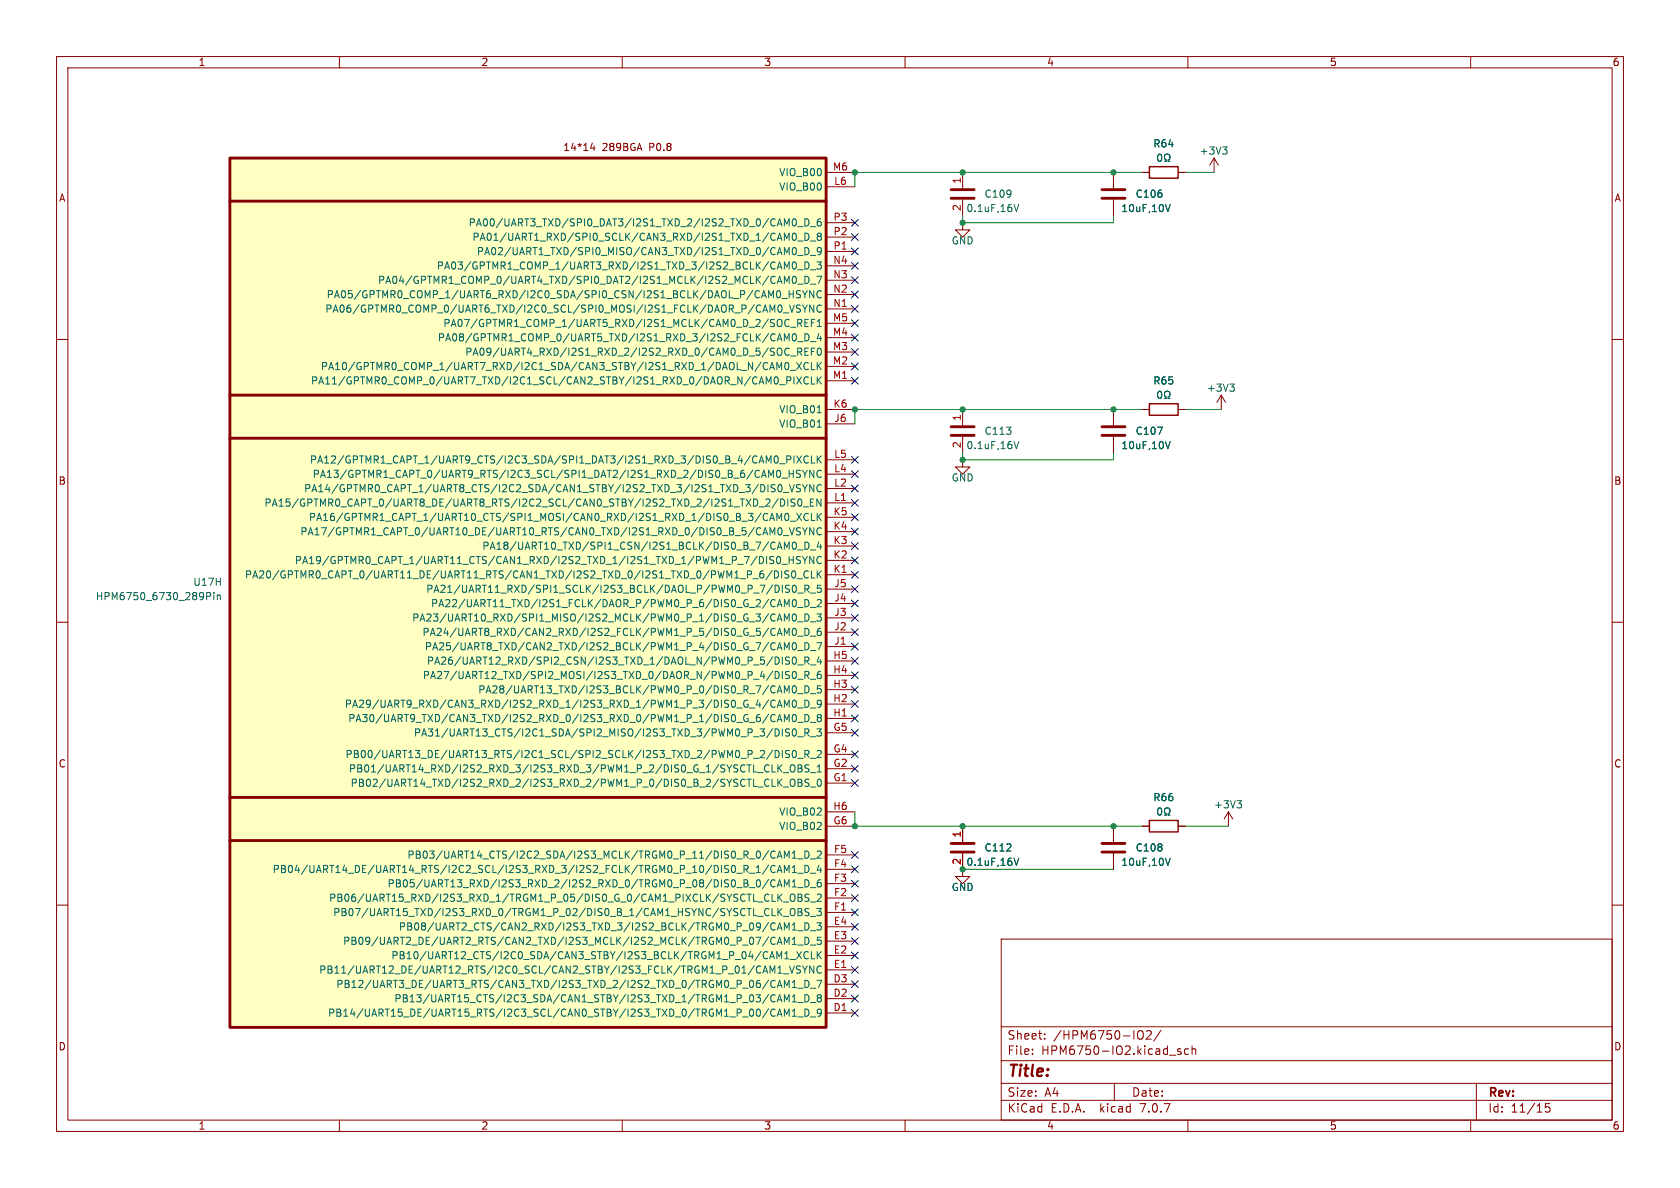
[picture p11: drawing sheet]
<svg xmlns="http://www.w3.org/2000/svg" width="297mm" height="210mm" viewBox="0 0 297 210" stroke-linecap="round" stroke-linejoin="round" font-family="sans-serif">
<g fill="none" stroke="#840000" stroke-width=".18">
<path d="M10 10h277v190h-277zM12 12h273v186h-273zM60 10v2M110 10v2M160 10v2M210 10v2M260 10v2M104.7 25.3l-.3 .9h.8M105 25.8v.8M146 33h5.1M146 30.5h5.1M146 39.4h5.1"/>
<path d="M170.2 39.4v1.2h1.2l-1.2 1.3-1.3-1.3h1.3M170.2 30.5v2.8M170.2 35.3v2.8M196.8 30.5v2.8M196.8 35.3v2.8M201.9 30.5h1.3M208.3 30.5h1.2M214.6 27.9l-.7 1.3M214.6 27.9v2.6M214.6 27.9l.8 1.3M10 60h2M146 59.7h5.1"/>
<path d="M146 57.2h5.1M146 54.6h5.1M146 52.1h5.1M146 49.5h5.1M146 47h5.1M146 44.5h5.1M146 41.9h5.1M285 60h2M146 74.9h5.1M146 72.4h5.1M146 67.3h5.1M146 64.8h5.1"/>
<path d="M146 62.2h5.1M170.2 72.4v2.8M170.2 77.2v2.8M196.8 72.4v2.8M196.8 77.2v2.8M201.9 72.4h1.3M208.3 72.4h1.2M215.9 69.9l-.8 1.2M215.9 69.9v2.5M215.9 69.9l.8 1.2M146 99.1h5.1M146 96.5h5.1"/>
<path d="M146 94h5.1M146 91.4h5.1M146 88.9h5.1M146 86.4h5.1M146 83.8h5.1M146 81.3h5.1M170.2 81.3v1.3h1.2l-1.2 1.2-1.3-1.2h1.3M10 110h2M146 119.4h5.1M146 116.8h5.1M146 114.3h5.1M146 111.8h5.1"/>
<path d="M146 109.2h5.1M146 106.7h5.1M146 104.1h5.1M146 101.6h5.1M285 110h2M146 138.4h5.1M146 135.9h5.1M146 133.4h5.1M146 129.5h5.1M146 127h5.1M146 124.5h5.1M146 121.9h5.1"/>
<path d="M10 160h2M146 158.8h5.1M146 156.2h5.1M146 153.7h5.1M146 151.1h5.1M146 146.1h5.1M146 143.5h5.1M170.2 150.9v4h1.2l-1.2 1.3-1.3-1.3h1.3M170.2 146.1v2.7M196.8 146.1v2.7M196.8 150.9v2.8M201.9 146.1h1.3"/>
<path d="M208.3 146.1h1.2M217.2 143.5l-.8 1.3M217.2 143.5v2.6M217.2 143.5l.7 1.3M285 160h2M146 179.1h5.1M146 176.5h5.1M146 174h5.1M146 171.5h5.1M146 168.9h5.1M146 166.4h5.1M146 163.8h5.1"/>
<path d="M146 161.3h5.1M177 166h108v32h-108zM60 198v2M110 198v2M160 198v2M177 194.5h108M177 191.5h108M177 187.5h108M177 181.5h108M182.5 186.3v.1M182.5 185.5v.1M184.7 183.6v.1"/>
<path d="M184.7 182.8v.1M197 191.5v3M201.5 182.2a.5 .5 0 0 1 .6 .5v.5a.5 .5 0 0 1-.6 .5M202.7 182.3l.5-.1 .3 .1v.3l-.9 1.1h.9M205.2 182.1l-1.2 2M208.7 185.5l-.3-.1-.2 .2v.2l.5 .2v.3h-.5M210 198v2M210.1 185.5l-.4-.1-.3 .3v.4l.1 .2h.6M210.7 185.5l.3-.1 .3 .1 .1 .9M210.7 184.9v1.5M260 198v2M261 191.5v6.5"/>
<path d="M274 195.1h-.8v.7l.2-.1h.5l.1 .3v.5l-.3 .1-.5-.1"/>
</g>
<path d="M40.6 35.6h105.4M40.6 77.5h105.4M40.6 148.6h105.4" fill="none" stroke="#ffffc2" stroke-width=".18"/>
<path d="M40.6 27.9h105.4v153.7h-105.4z" fill="#ffffc2" stroke="#ffffc2" stroke-width=".18"/>
<g fill="none" stroke="#840000" stroke-width=".51">
<path d="M40.6 27.9h105.4v153.7h-105.4zM40.6 35.6h105.4M168.1 35.1h4.1M168.1 33.5h4.1M194.8 35.1h4.1M194.8 33.5h4.1M40.6 77.5h105.4M40.6 69.9h105.4M168.1 77h4.1M168.1 75.4h4.1M194.8 77h4.1M194.8 75.4h4.1"/>
<path d="M40.6 148.6h105.4M40.6 141h105.4M168.1 150.6h4.1M168.1 149.1h4.1M194.8 150.6h4.1M194.8 149.1h4.1"/>
</g>
<g fill="none" stroke="#006464" stroke-width=".18">
<path d="M139.1 39.6l.4-.9v1.2M140.2 38.8l.2-.1a.68 .68 0 0 1 .4 .6 .68 .68 0 0 1-.4 .6l-.2-.1-.1-.3zM142.3 38.7a.64 .64 0 0 1 .7 .6 .64 .64 0 0 1-.7 .6zM145.1 38.7h-.4a.86 .86 0 0 0 0 1.2l.4-.1 .1-.4-.2-.2h-.4l-.1 .2M179.3 36.1l.4 1.3 .4-1.3M204.8 27.4l.2-.2a.68 .68 0 0 1 .4 .7 .68 .68 0 0 1-.4 .6l-.2-.1-.1-.4zM205.9 28.5h.3v-.2a.54 .54 0 0 1-.3-.8 .54 .54 0 0 1 .7-.2 .58 .58 0 0 1-.1 1v.2h.3M206 36.1l.5 1.3 .4-1.3M216.1 26h.8l-.4 .5M216.7 26.5l.2 .2v.3l-.2 .2M137.3 51.9l.1-.4 .2-.1a.68 .68 0 0 1 .4 .6 .68 .68 0 0 1-.4 .6l-.2-.1-.1-.3M137.5 54.4l.1-.4 .2-.1a.68 .68 0 0 1 .5 .7 .68 .68 0 0 1-.5 .6l-.2-.1-.1-.4"/>
<path d="M137.5 49.7h.6M137.8 48.8l.4 1.3M138.2 52.8h1M138.5 55.3h1M138.7 50.1v-1.3l.4 .9 .4-.9v1.3M139.1 42.1l.4-.9v1.3M139.1 47.2l.4-.9v1.3M139.1 59.9l.4-.9v1.3M139.5 56.5v.1M139.5 51.4v1.2M139.5 57.6v.1M139.5 52h.7"/>
<path d="M139.6 53.9l.4 1.3 .4-1.3M139.8 57.9h.9M140.2 41.3l.2-.1a.68 .68 0 0 1 .4 .7 .68 .68 0 0 1-.4 .6l-.2-.1-.1-.4zM140.2 43.9l.2-.1a.68 .68 0 0 1 .4 .6 .68 .68 0 0 1-.4 .6l-.2-.1-.1-.4zM140.2 46.4l.2-.1a.68 .68 0 0 1 .4 .6 .68 .68 0 0 1-.4 .7l-.2-.2-.1-.3zM140.2 49l.2-.2a.68 .68 0 0 1 .4 .7 .68 .68 0 0 1-.4 .6l-.2-.1-.1-.4zM140.2 59.1l.2-.1a.68 .68 0 0 1 .4 .6 .68 .68 0 0 1-.4 .7l-.2-.2-.1-.3zM140.2 51.4v1.2M141 57.1h.6l.2-.2-.1-.3-.7-.1v1.2M141 50.2h1M141 47.7h1M141 45.2h1"/>
<path d="M141 42.6h1M141 40.1h1M141.3 57.1l.5 .6M141.5 51.4h-.5l-.2 .2 .1 .3 .6 .3v.3l-.2 .1h-.5M141.5 54l-.5-.1-.2 .3 .1 .3 .6 .2v.4l-.2 .1-.5-.1M141.9 53.9l.4 .7M141.9 51.4l.4 .6M142.3 41.2a.64 .64 0 0 1 .7 .7 .64 .64 0 0 1-.7 .6zM142.3 43.8a.64 .64 0 0 1 .7 .6 .64 .64 0 0 1-.7 .6zM142.3 46.3a.64 .64 0 0 1 .7 .6 .64 .64 0 0 1-.7 .7zM142.3 48.8a.64 .64 0 0 1 .7 .7 .64 .64 0 0 1-.7 .6zM142.3 52v.6"/>
<path d="M142.3 54.6v.6M142.3 59a.64 .64 0 0 1 .7 .6 .64 .64 0 0 1-.7 .7zM142.3 57.1h.4M142.7 53.9l-.4 .7M142.7 51.4l-.4 .6M142.9 56.5h-.6v1.2h.6M143.3 50.2h.9M143.3 47.7h.9M143.3 45.2h.9M143.3 42.6h.9M143.3 40.1h.9M143.4 57.1h.5"/>
<path d="M143.9 51.4v1.2l-.8-1.2v1.2M143.9 53.9v1.3l-.8-1.3v1.3M144.1 56.5h-.7v1.2M144.4 46.3h.8l-.4 .5 .3 .1v.5l-.1 .2-.6-.2M144.4 48.8h.9l-.6 1.3M144.5 56.8l.3-.3v1.2M144.5 57.7h.7M144.7 41.8l-.2-.3 .2-.3h.3l.2 .3-.2 .3M144.7 41.8l-.2 .2v.4l.2 .1 .4-.1 .1-.2v-.2l-.2-.2M144.7 41.8h.3M144.8 58.9l-.3 .9h.8M145.1 59.4v.9"/>
<path d="M145.2 44.3l-.2 .2h-.4l-.1-.2 .1-.5h.4l.1 .1a.84 .84 0 0 1-.3 1.1h-.2M145.2 51.5a.6 .6 0 0 0-.8 .4 .6 .6 0 0 0 .6 .7l.2-.1M145.2 54a.6 .6 0 0 0-.8 .5 .6 .6 0 0 0 .6 .7l.2-.1M137.3 64.1l.5 .9 .4-.9v1.2M137.5 66.9v.7M137.8 68h1M138.8 64.2l.2-.1a.68 .68 0 0 1 .5 .6 .68 .68 0 0 1-.5 .6l-.2-.1-.1-.3zM139 61.6l.3-.1 .2 .2M139.1 67.3l.6-.1 .1-.2v-.3l-.7-.1v1.3M139.5 62.7l-.2 .1-.3-.1M139.7 65.5h1M139.8 62.9h.9"/>
<path d="M140.4 66.6v1.3M140.8 66.6l.9 1.3M140.8 64.1l.9 1.2M141 62.2l.6-.1 .2-.1-.1-.3-.7-.2v1.3M141 60.4h1M141.3 62.2l.5 .6M141.7 66.6l-.9 1.3M141.7 64.1l-.9 1.2M142.3 62.1h.4M142.9 64.2a.6 .6 0 0 0-.8 .4 .6 .6 0 0 0 .6 .7l.2-.1M142.9 66.7a.6 .6 0 0 0-.8 .5 .6 .6 0 0 0 .6 .7l.2-.1M142.9 61.5h-.6v1.3h.6"/>
<path d="M143.3 60.4h.9M143.4 64.1v1.2h.7M143.4 66.6v1.3h.7M143.4 62.1h.5M144.1 61.5h-.7v1.3M144.5 64.1v1.2M144.5 66.6v1.3M144.5 75.5h.7M144.5 73h.7M144.6 61.7l.2-.2a.68 .68 0 0 1 .4 .7 .68 .68 0 0 1-.4 .6l-.2-.1-.1-.4zM144.7 67.2l.5 .7M144.7 64.6l.5 .7"/>
<path d="M145.2 66.6l-.7 .7M145.2 64.1l-.7 .7M179.3 78l.4 1.3 .4-1.3M204.6 75.5h.9l-.6 1.3M204.8 69.2h.2a.68 .68 0 0 1 .4 .6 .68 .68 0 0 1-.4 .6 .84 .84 0 0 1-.2-1.2zM205.9 70.4h.3v-.2a.54 .54 0 0 1-.3-.8 .54 .54 0 0 1 .7-.2 .58 .58 0 0 1-.1 1v.2h.3M206 78l.5 1.3 .4-1.3M217.4 67.9h.8l-.4 .5M218 68.4l.2 .2v.3l-.2 .3M135.3 89.5h.8M136.1 88.3v.5M136.5 90.7l.4 1.3"/>
<path d="M137 80.7l.2-.1a.68 .68 0 0 1 .4 .6 .68 .68 0 0 1-.4 .7l-.2-.2-.1-.3zM137.3 92v-1.3l.5 1 .4-1v1.3M137.4 98.5l.2-.1a.68 .68 0 0 1 .4 .6 .68 .68 0 0 1-.4 .6l-.2-.1-.1-.3zM137.4 83.3l.2-.2a.68 .68 0 0 1 .4 .7 .68 .68 0 0 1-.4 .6l-.2-.1-.1-.4zM137.6 88.1l-1.1 1.7M137.7 85.7h.1a.68 .68 0 0 1 .5 .6 .68 .68 0 0 1-.5 .6 .84 .84 0 0 1-.1-1.2zM137.7 93.4l.1-.1a.68 .68 0 0 1 .5 .6 .68 .68 0 0 1-.5 .7 .84 .84 0 0 1-.1-1.2zM137.8 82h1M138 88.2a.64 .64 0 0 1 .7 .6 .64 .64 0 0 1-.7 .7zM138.2 99.8h1M138.2 84.5h1M138.5 94.7h1"/>
<path d="M138.5 87.1h1M138.7 95.8l.4 .9 .4-.9v1.3M138.8 90.9l.2-.2a.68 .68 0 0 1 .5 .7 .68 .68 0 0 1-.5 .6l-.2-.1-.1-.4zM139.1 81.3l.6-.1 .1-.2v-.3l-.7-.1v1.3M139.3 88.2v1.3M139.5 83.1v1.3M139.5 98.4v1.2M139.5 99h.7M139.5 83.7h.7M139.6 93.3l.4 1.3 .4-1.3M139.6 85.7l.4 1.2 .4-1.2M139.7 92.1h1"/>
<path d="M140.2 96l.2-.2a.68 .68 0 0 1 .4 .7 .68 .68 0 0 1-.4 .6l-.2-.1-.1-.4zM140.2 83.1v1.3M140.2 98.4v1.2M140.4 80.6v1.3M140.5 88.3l-.4-.1-.3 .3 .1 .3 .6 .2v.4l-.2 .1-.5-.1M140.8 90.7l.9 1.3M140.8 80.6l.9 1.3M141 97.2h1M141.2 88.3l.1-.1a.68 .68 0 0 1 .5 .6 .68 .68 0 0 1-.5 .7 .84 .84 0 0 1-.1-1.2zM141.5 83.2l-.5-.1-.2 .3 .1 .3 .6 .2v.4l-.2 .1-.5-.1M141.5 85.7h-.5l-.2 .2 .1 .3 .6 .3v.3l-.2 .1h-.5M141.5 93.4l-.5-.1-.2 .2 .1 .3 .6 .3v.3l-.2 .2-.5-.1"/>
<path d="M141.5 98.4h-.5l-.2 .2 .1 .3 .6 .3v.3l-.2 .1h-.5M141.7 90.7l-.9 1.3M141.7 80.6l-.9 1.3M141.9 98.4l.4 .6M141.9 93.3l.4 .7M141.9 85.7l.4 .6M141.9 83.1l.4 .7M142 89.6h1M142.3 83.8v.6M142.3 86.3v.6M142.3 94v.6M142.3 95.8a.64 .64 0 0 1 .7 .7 .64 .64 0 0 1-.7 .6z"/>
<path d="M142.3 99v.6M142.7 98.4l-.4 .6M142.7 93.3l-.4 .7M142.7 85.7l-.4 .6M142.7 83.1l-.4 .7M142.9 80.7a.6 .6 0 0 0-.8 .4 .6 .6 0 0 0 .6 .8l.2-.2M142.9 90.9a.6 .6 0 0 0-.8 .4 .6 .6 0 0 0 .6 .7l.2-.1M143.3 97.2h.9M143.3 88.8h.4M143.4 80.6v1.3h.7M143.4 90.7v1.3h.7M143.9 83.1v1.3l-.8-1.3v1.3"/>
<path d="M143.9 85.7v1.2l-.8-1.2v1.2M143.9 93.3v1.3l-.8-1.3v1.3M143.9 98.4v1.2l-.8-1.2v1.2M143.9 88.2h-.6v1.3h.6M144.5 80.6v1.3M144.5 90.7v1.3M144.7 91.3l.5 .7M144.7 81.1l.5 .8M144.8 95.8l-.3 .9h.8M145.1 96.3v.8M145.1 88.2v1.3l-.7-1.3v1.3M145.2 83.3a.6 .6 0 0 0-.8 .4 .6 .6 0 0 0 .6 .7l.2-.1"/>
<path d="M145.2 85.8a.6 .6 0 0 0-.8 .4 .6 .6 0 0 0 .6 .7l.2-.1M145.2 93.4a.6 .6 0 0 0-.8 .4 .6 .6 0 0 0 .6 .8l.2-.2M145.2 98.5a.6 .6 0 0 0-.8 .4 .6 .6 0 0 0 .6 .7l.2-.1M145.2 90.7l-.7 .8M145.2 80.6l-.7 .7M36.5 104.7h.5l.3 .3-.2 .4h-.6M37.8 104.7v.2M37.8 105.2v.8M38.4 105.2v.8M38.4 105.3l.2-.1h.3l.1 .8M136.5 100.8l-1.1 1.7M136.9 100.9a.64 .64 0 0 1 .7 .6 .64 .64 0 0 1-.7 .7z"/>
<path d="M137.4 109.8l.4-1.3 .4 1.3M137.5 109.4h.6M138.2 100.9v1.3M138.3 103.4v1.3M138.3 116.1v1.3M138.3 118.7v1.3M138.7 107.3v-1.3l.4 .9 .4-.9v1.3M138.7 109.8v-1.3l.4 .9 .4-.9v1.3M138.7 112.3v-1.2l.4 .9 .4-.9v1.2M138.7 114.9v-1.3l.4 .9 .4-.9v1.3M139.5 101l-.5-.1-.3 .3 .1 .3 .6 .2v.4l-.2 .1-.5-.1M139.6 103.5l-.5-.1-.2 .2v.3l.6 .3 .1 .3-.3 .2h-.4"/>
<path d="M139.6 116.2l-.5-.1-.2 .2v.3l.6 .3 .1 .3-.3 .2h-.4M139.6 118.8l-.5-.1-.2 .1v.4l.6 .2 .1 .3-.3 .3-.4-.1M140.1 101l.1-.1a.68 .68 0 0 1 .5 .6 .68 .68 0 0 1-.5 .7l-.1-.1-.2-.4zM140.2 103.6l.2-.2a.68 .68 0 0 1 .4 .7 .68 .68 0 0 1-.4 .6l-.2-.1-.1-.4zM140.2 106.1l.2-.1a.68 .68 0 0 1 .4 .6 .68 .68 0 0 1-.4 .7l-.2-.2-.1-.3zM140.2 108.7l.2-.2a.68 .68 0 0 1 .4 .7 .68 .68 0 0 1-.4 .6l-.2-.1-.1-.4zM140.2 111.2l.2-.1a.68 .68 0 0 1 .4 .6 .68 .68 0 0 1-.4 .6l-.2-.1-.1-.3zM140.2 113.7l.2-.1a.68 .68 0 0 1 .4 .6 .68 .68 0 0 1-.4 .7l-.2-.1-.1-.4zM140.2 116.3l.2-.2a.68 .68 0 0 1 .4 .7 .68 .68 0 0 1-.4 .6l-.2-.1-.1-.4zM140.2 118.8l.2-.1a.68 .68 0 0 1 .4 .6 .68 .68 0 0 1-.4 .7l-.2-.2-.1-.3zM140.9 102.3h1M141 117.5h1"/>
<path d="M141 115h1M141 112.5h1M141 109.9h1M141 107.4h1M141 104.8h1M142.3 104.1h.6l.1-.2v-.3l-.7-.2v1.3M142.3 106a.64 .64 0 0 1 .7 .6 .64 .64 0 0 1-.7 .7zM142.3 108.5a.64 .64 0 0 1 .7 .7 .64 .64 0 0 1-.7 .6zM142.3 111.1a.64 .64 0 0 1 .7 .6 .64 .64 0 0 1-.7 .6zM142.3 113.6a.64 .64 0 0 1 .7 .6 .64 .64 0 0 1-.7 .7zM142.3 116.8h.6l.1-.2v-.3l-.7-.2v1.3M142.3 119.4l.6-.1 .1-.2v-.3l-.7-.1v1.3"/>
<path d="M142.6 119.4l.4 .6M142.6 116.8l.4 .6M142.6 104.1l.4 .6M142.9 101a.6 .6 0 0 0-.8 .5 .6 .6 0 0 0 .6 .7l.2-.1M143.3 117.5h.9M143.3 115h.9M143.3 112.5h.9M143.3 109.9h.9M143.3 107.4h.9M143.3 104.8h.9M143.4 100.9v1.3h.7M144.4 108.5h.8l-.4 .5 .3 .1v.6l-.1 .1-.6-.1"/>
<path d="M144.4 113.6h.9l-.6 1.3M144.5 106.1l.5-.1 .2 .4-.8 .9h.8M144.5 100.9v1.3M144.7 101.5l.5 .7M144.8 116.1l-.3 .9h.8M145.1 111.1h-.4a.86 .86 0 0 0 0 1.2l.4-.1 .1-.4-.2-.2h-.4l-.1 .2M145.1 118.7l-.4 .1a.86 .86 0 0 0 0 1.2l.4-.2 .1-.4-.2-.2h-.4l-.1 .2M145.1 116.6v.8M145.1 103.4h-.6v.7l.2-.2 .4 .1 .1 .2-.1 .4-.1 .1-.5-.1M145.2 100.9l-.7 .7M136.5 136.5h.6M136.5 123.8h.3l.2 .1"/>
<path d="M136.6 132.6l-1.1 1.6M136.8 126.3l.2 .1M137 132.7a.64 .64 0 0 1 .8 .6 .64 .64 0 0 1-.8 .6zM137 127.5l-.2 .1M137 124.9l-.2 .1h-.3M137.4 127.6l.4-1.3 .4 1.3M137.4 125l.4-1.2 .4 1.2M137.5 135.2v1.3M137.5 137.7v1.3M137.5 128.9l.3 .5-.3 .7M137.5 127.2h.6M137.5 124.7h.6"/>
<path d="M137.7 138.3l.5 .7M137.7 135.7l.5 .8M138.2 137.7l-.7 .8M138.2 135.2l-.7 .7M138.3 128.8v1.3M138.3 132.7v1.2M138.5 139.1h1M138.5 136.6h1M138.7 125v-1.2l.4 .9 .4-.9v1.2M138.7 127.6v-1.3l.4 .9 .4-.9v1.3M138.7 121.2l.4 .9 .4-.9v1.3M139.6 132.7h-.5l-.2 .1v.3l.6 .3 .1 .3-.3 .2h-.4"/>
<path d="M139.6 128.9l-.5-.1-.2 .2v.3l.6 .3 .1 .3-.3 .2h-.4M139.8 135.4l.2-.2a.43 .43 0 0 1 .5 .4v.4a.42 .42 0 0 1-.4 .5 .42 .42 0 0 1-.4-.5zM139.8 137.9l.2-.2a.43 .43 0 0 1 .5 .5v.4a.42 .42 0 0 1-.4 .4 .42 .42 0 0 1-.4-.4zM140.2 121.4l.2-.2a.68 .68 0 0 1 .4 .7 .68 .68 0 0 1-.4 .6l-.2-.1-.1-.4zM140.2 123.9l.2-.1a.68 .68 0 0 1 .4 .6 .68 .68 0 0 1-.4 .6l-.2-.1-.1-.3zM140.2 126.4l.2-.1a.68 .68 0 0 1 .4 .6 .68 .68 0 0 1-.4 .7l-.2-.1-.1-.4zM140.2 129l.2-.2a.68 .68 0 0 1 .4 .7 .68 .68 0 0 1-.4 .6l-.2-.1-.1-.4zM140.2 132.8l.2-.1a.68 .68 0 0 1 .4 .6 .68 .68 0 0 1-.4 .6l-.2-.1-.1-.4zM141 134.1h1M141 130.2h1M141 127.7h1M141 125.2h1"/>
<path d="M141 122.6h1M141 120.1h1M141.1 135.2h.4l.3 .2-.3 .4 .3 .1v.3l-.2 .3h-.5zM141.1 137.7h.4l.3 .3-.3 .3 .3 .2v.3l-.2 .2h-.5zM141.1 138.3h.4M141.1 135.8h.4M142.3 121.2a.64 .64 0 0 1 .7 .7 .64 .64 0 0 1-.7 .6zM142.3 123.8a.64 .64 0 0 1 .7 .6 .64 .64 0 0 1-.7 .6zM142.3 126.3a.64 .64 0 0 1 .7 .6 .64 .64 0 0 1-.7 .7zM142.3 129.5h.6l.1-.2v-.3l-.7-.2v1.3M142.3 133.3h.6l.1-.2v-.3l-.7-.1v1.2M142.6 133.3l.4 .6"/>
<path d="M142.6 129.5l.4 .6M143 135.3l-.5-.1-.1 .1v.4l.5 .2 .1 .3-.2 .3-.5-.1M143 137.8l-.5-.1-.2 .3 .1 .3 .6 .2v.4l-.2 .1-.5-.1M143.3 139.1h.9M143.3 136.6h.9M143.3 134.1h.9M143.3 130.2h.9M143.3 127.7h.9M143.3 125.2h.9M143.3 122.6h.9M143.3 120.1h.9M144.4 128.8h.8l-.4 .5 .3 .2v.5l-.1 .1-.6-.1"/>
<path d="M144.5 132.8l.5-.1 .2 .3-.8 .9h.8M144.5 136.5h.7M144.5 135.6l.3-.4v1.3M144.6 137.9l.2-.2a.68 .68 0 0 1 .4 .7 .68 .68 0 0 1-.4 .6l-.2-.1-.1-.4zM144.7 126.9l-.2-.3 .2-.3h.3l.2 .3-.2 .3M144.7 126.9l-.2 .2v.4l.2 .1 .4-.1 .1-.2v-.2l-.2-.2M144.7 126.9h.3M145.1 121.2h-.6v.6l.2-.1 .4 .1 .1 .2-.1 .4-.1 .1-.5-.1M145.2 124.3l-.2 .3-.4-.1-.1-.2 .1-.5h.4l.1 .1a.84 .84 0 0 1-.3 1.1h-.2M135.9 152.9l-1.1 1.7M136.8 155.5l.2 .1M137 156.7l-.2 .1"/>
<path d="M137 153.1a.6 .6 0 0 0-.8 .4 .6 .6 0 0 0 .6 .7l.2-.1M137.4 156.8l.4-1.3 .4 1.3M137.4 154.2l.4-1.2 .4 1.2M137.4 151.7l.4-1.3 .4 1.3M137.5 158.1v1.2M137.5 156.4h.6M137.5 153.9h.6M137.5 151.3h.6M137.7 158.6l.5 .7M138.2 158.1l-.7 .7M138.5 159.5h1M138.7 151.7v-1.3l.4 .9 .4-.9v1.3"/>
<path d="M138.7 154.2v-1.2l.4 .9 .4-.9v1.2M138.7 156.8v-1.3l.4 .9 .4-.9v1.3M139.8 158.2l.2-.1a.43 .43 0 0 1 .5 .4v.4a.42 .42 0 0 1-.4 .4 .42 .42 0 0 1-.4-.4zM140.1 150.8l.3-.4v1.3M140.1 153.3l.3-.3v1.2M140.1 155.9l.3-.4v1.3M140.1 156.8h.7M140.1 154.2h.7M140.1 151.7h.7M141 156.9h1M141 154.4h1M141 151.8h1"/>
<path d="M141.1 158.1h.4l.3 .2-.3 .4 .3 .1v.3l-.2 .2h-.5zM141.1 158.7h.4M142.3 150.4a.64 .64 0 0 1 .7 .7 .64 .64 0 0 1-.7 .6zM142.3 153a.64 .64 0 0 1 .7 .6 .64 .64 0 0 1-.7 .6zM142.3 155.5a.64 .64 0 0 1 .7 .7 .64 .64 0 0 1-.7 .6zM143 158.1h-.5l-.2 .2 .1 .3 .6 .2v.4l-.2 .1h-.5M143.3 159.5h.9M143.3 156.9h.9M143.3 154.4h.9M143.3 151.8h.9M144.5 150.6l.5-.2 .2 .4-.8 .9h.8M144.5 158.2l.5-.1 .2 .3-.8 .9h.8"/>
<path d="M144.8 152.9l-.3 .9h.8M145.1 155.5l-.4 .1a.86 .86 0 0 0 0 1.2l.4-.1 .1-.5-.2-.2-.4 .1-.1 .1M145.1 153.4v.8M179.3 151.7l.4 1.3 .4-1.3M204.8 142.9l.2-.1a.68 .68 0 0 1 .4 .7 .68 .68 0 0 1-.4 .6 .84 .84 0 0 1-.2-1.2zM205.9 144.1h.3v-.3a.54 .54 0 0 1-.3-.7 .54 .54 0 0 1 .7-.2 .58 .58 0 0 1-.1 .9v.3h.3M206 151.7l.5 1.3 .4-1.3M218.7 141.5h.8l-.5 .5M219.2 142l.3 .3v.3l-.3 .2M136.7 178.4l.3 .1M137 179.5l-.3 .1M137.4 179.6l.4-1.2 .4 1.2"/>
<path d="M137.4 174.6l.4-1.3 .4 1.3M137.4 166.9l.4-1.2 .4 1.2M137.4 164.4l.4-1.3 .4 1.3M137.5 179.3h.6M137.5 176.7h.6M137.5 174.2h.6M137.5 172h.7M137.5 171.1l.4-.3v1.2M137.5 166.6h.6M137.5 164h.6M137.7 161.1l.5 .8M137.8 169.1l.4-.9v1.3"/>
<path d="M137.8 175.8l.4 1.3M138.2 160.6l-.7 .7M138.5 172.2h1M138.5 162h1M138.7 164.4v-1.3l.4 .9 .4-.9v1.3M138.7 166.9v-1.2l.4 .9 .4-.9v1.2M138.7 174.6v-1.3l.4 .9 .4-.9v1.3M138.7 177.1v-1.3l.4 .9 .4-.9v1.3M138.7 179.6v-1.2l.4 .9 .4-.9v1.2M138.7 169.5h.8M138.7 168.6l.4-.4v1.3M139.6 170.8l.4 1.2 .4-1.2"/>
<path d="M139.7 169.6h1M139.8 160.8l.2-.2a.43 .43 0 0 1 .5 .4v.4a.42 .42 0 0 1-.4 .5 .42 .42 0 0 1-.4-.5zM140.1 179.6h.7M140.1 163.5l.3-.4v1.3M140.1 166l.3-.3v1.2M140.1 173.7l.3-.4v1.3M140.1 176.2l.3-.4v1.3M140.1 178.7l.3-.3v1.2M140.1 177.1h.7M140.1 174.6h.7M140.1 166.9h.7M140.1 164.4h.7"/>
<path d="M140.8 168.2l.9 1.3M141 179.8h1M141 177.2h1M141 174.7h1M141 167.1h1M141 164.5h1M141.1 160.6h.4l.3 .2-.3 .4 .3 .1v.3l-.2 .3h-.5zM141.1 161.2h.4M141.5 170.8h-.5l-.2 .2 .1 .3 .6 .2v.4l-.2 .1h-.5M141.7 168.2l-.9 1.3M141.9 170.8l.4 .6M142.3 178.4a.64 .64 0 0 1 .7 .6 .64 .64 0 0 1-.7 .6z"/>
<path d="M142.3 163.1a.64 .64 0 0 1 .7 .7 .64 .64 0 0 1-.7 .6zM142.3 165.7a.64 .64 0 0 1 .7 .6 .64 .64 0 0 1-.7 .6zM142.3 171.4v.6M142.3 173.3a.64 .64 0 0 1 .7 .6 .64 .64 0 0 1-.7 .7zM142.3 175.8a.64 .64 0 0 1 .7 .7 .64 .64 0 0 1-.7 .6zM142.7 170.8l-.4 .6M142.9 168.3a.6 .6 0 0 0-.8 .5 .6 .6 0 0 0 .6 .7l.2-.1M143 160.7l-.5-.1-.2 .2 .1 .3 .6 .3v.3l-.2 .2-.5-.1M143.3 179.8h.9M143.3 177.2h.9M143.3 174.7h.9M143.3 167.1h.9"/>
<path d="M143.3 164.5h.9M143.3 162h.9M143.4 168.2v1.3h.7M143.9 170.8v1.2l-.8-1.2v1.2M144.4 160.6h.8l-.4 .5 .3 .1v.5l-.1 .2-.6-.2M144.4 163.1h.8l-.4 .5 .3 .1v.6l-.1 .1-.6-.1M144.4 173.3h.9l-.6 1.3M144.5 168.2v1.3M144.7 168.8l.5 .7M144.7 176.4l-.2 .2v.4l.2 .1 .4-.1 .1-.1v-.3l-.2-.2M144.7 176.4l-.2-.3 .2-.3h.3l.2 .3-.2 .3M144.7 176.4h.3"/>
<path d="M145.1 165.7h-.6v.6l.2-.1h.4l.1 .2-.1 .4-.1 .1-.5-.1M145.2 178.9l-.2 .3-.4-.1-.1-.2 .1-.5h.4l.1 .1a.84 .84 0 0 1-.3 1.1h-.2M145.2 170.9a.6 .6 0 0 0-.8 .4 .6 .6 0 0 0 .6 .7l.2-.1M145.2 168.2l-.7 .7"/>
</g>
<path d="M203.2 29.5h5.1v2h-5.1zM203.2 71.4h5.1v2h-5.1zM203.2 145h5.1v2.1h-5.1z" fill="none" stroke="#840000" stroke-width=".25"/>
<path d="M170.2 38.1v1.3h26.6v-1.3M201.9 30.5h-50.8v2.5M209.5 30.5h5.1M201.9 72.4h-50.8v2.5M209.5 72.4h6.4M170.2 80v1.3h26.6v-1.3M151.1 143.5v2.6h50.8M170.2 153.7h26.6M209.5 146.1h7.7" fill="none" stroke="#009600" stroke-width=".18"/>
<g fill="none" stroke="#000084" stroke-width=".18">
<path d="M150.5 38.8l1.2 1.2M151.7 38.8l-1.2 1.2M150.5 43.8l1.2 1.3M150.5 41.3l1.2 1.2M150.5 48.9l1.2 1.2M150.5 51.5l1.2 1.2M150.5 46.4l1.2 1.2M150.5 56.5l1.2 1.3M150.5 54l1.2 1.2M150.5 59.1l1.2 1.2M151.7 43.8l-1.2 1.3M151.7 41.3l-1.2 1.2"/>
<path d="M151.7 48.9l-1.2 1.2M151.7 51.5l-1.2 1.2M151.7 46.4l-1.2 1.2M151.7 56.5l-1.2 1.3M151.7 54l-1.2 1.2M151.7 59.1l-1.2 1.2M150.5 66.7l1.2 1.2M150.5 64.2l1.2 1.2M150.5 61.6l1.2 1.2M151.7 66.7l-1.2 1.2M151.7 64.2l-1.2 1.2M151.7 61.6l-1.2 1.2"/>
<path d="M150.5 90.8l1.2 1.2M150.5 80.7l1.2 1.2M150.5 88.3l1.2 1.2M150.5 83.2l1.2 1.2M150.5 85.8l1.2 1.2M150.5 95.9l1.2 1.2M150.5 93.4l1.2 1.2M150.5 98.5l1.2 1.2M151.7 90.8l-1.2 1.2M151.7 80.7l-1.2 1.2M151.7 88.3l-1.2 1.2M151.7 83.2l-1.2 1.2"/>
<path d="M151.7 85.8l-1.2 1.2M151.7 95.9l-1.2 1.2M151.7 93.4l-1.2 1.2M151.7 98.5l-1.2 1.2M150.5 118.8l1.2 1.2M150.5 111.2l1.2 1.2M150.5 108.6l1.2 1.2M150.5 113.7l1.2 1.2M150.5 116.2l1.2 1.2M150.5 103.5l1.2 1.2M150.5 101l1.2 1.2M150.5 106.1l1.2 1.2"/>
<path d="M151.7 118.8l-1.2 1.2M151.7 111.2l-1.2 1.2M151.7 108.6l-1.2 1.2M151.7 113.7l-1.2 1.2M151.7 116.2l-1.2 1.2M151.7 103.5l-1.2 1.2M151.7 101l-1.2 1.2M151.7 106.1l-1.2 1.2M150.5 137.8l1.2 1.2M150.5 121.3l1.2 1.2M150.5 128.9l1.2 1.2M150.5 123.9l1.2 1.2"/>
<path d="M150.5 135.3l1.2 1.2M150.5 126.4l1.2 1.2M150.5 132.7l1.2 1.3M151.7 137.8l-1.2 1.2M151.7 121.3l-1.2 1.2M151.7 128.9l-1.2 1.2M151.7 123.9l-1.2 1.2M151.7 135.3l-1.2 1.2M151.7 126.4l-1.2 1.2M151.7 132.7l-1.2 1.3M150.5 155.6l1.2 1.2M150.5 150.5l1.2 1.2"/>
<path d="M150.5 153.1l1.2 1.2M150.5 158.1l1.2 1.3M151.7 155.6l-1.2 1.2M151.7 150.5l-1.2 1.2M151.7 153.1l-1.2 1.2M151.7 158.1l-1.2 1.3M150.5 170.8l1.2 1.3M150.5 175.9l1.2 1.2M150.5 168.3l1.2 1.2M150.5 178.5l1.2 1.2M150.5 173.4l1.2 1.2M150.5 165.8l1.2 1.2"/>
<path d="M150.5 160.7l1.2 1.2M150.5 163.2l1.2 1.2M151.7 170.8l-1.2 1.3M151.7 175.9l-1.2 1.2M151.7 168.3l-1.2 1.2M151.7 178.5l-1.2 1.2M151.7 173.4l-1.2 1.2M151.7 165.8l-1.2 1.2M151.7 160.7l-1.2 1.2M151.7 163.2l-1.2 1.2"/>
</g>
<g fill="#009600" stroke="#009600" stroke-width=".18">
<circle cx="170.2" cy="30.5" r=".46"/>
<circle cx="170.2" cy="39.4" r=".46"/>
<circle cx="151.1" cy="30.5" r=".46"/>
<circle cx="196.8" cy="72.4" r=".46"/>
<circle cx="196.8" cy="30.5" r=".46"/>
<circle cx="170.2" cy="146.1" r=".46"/>
<circle cx="151.1" cy="146.1" r=".46"/>
<circle cx="170.2" cy="153.7" r=".46"/>
<circle cx="196.8" cy="146.1" r=".46"/>
<circle cx="151.1" cy="72.4" r=".46"/>
<circle cx="170.2" cy="72.4" r=".46"/>
<circle cx="170.2" cy="81.3" r=".46"/>
</g>
<text font-size="2.8" fill="#840000" x="178" y="190.9">Title:</text>
<g font-size="2.1" fill="#840000">
<text x="178" y="184">Sheet:</text>
<text x="186.2" y="184">/HPM6750-IO2/</text>
<text x="178" y="186.7">File:</text>
<text x="184.1" y="186.7">HPM6750-IO2.kicad_sch</text>
<text x="178" y="196.9">KiCad</text>
<text x="178" y="194.1">Size:</text>
<text x="184.7" y="194.1">A4</text>
<text x="185.7" y="196.9">E.D.A.</text>
<text x="194.6" y="196.9">kicad</text>
<text x="200" y="194.1">Date:</text>
<text x="201.8" y="196.9">7.0.7</text>
<text x="263" y="194.3">Rev:</text>
<text x="263" y="196.9">Id:</text>
<text x="267.1" y="196.9">11/15</text>
</g>
<g font-size="1.8" fill="#840000">
<text x="35" y="11.9">1</text>
<text x="85" y="11.9">2</text>
<text x="135" y="11.9">3</text>
<text x="185" y="11.9">4</text>
<text x="235" y="11.9">5</text>
<text x="285" y="11.9">6</text>
<text x="99.5" y="26.9">14*14</text>
<text x="106.5" y="26.9">289BGA</text>
<text x="114.9" y="26.9">P0.8</text>
<text x="10.3" y="35.9">A</text>
<text x="285.3" y="35.9">A</text>
<text x="10.3" y="85.9">B</text>
<text x="285.3" y="85.9">B</text>
<text x="10.3" y="135.9">C</text>
<text x="285.3" y="135.9">C</text>
<text x="10.3" y="185.9">D</text>
<text x="285.3" y="185.9">D</text>
<text x="35" y="199.9">1</text>
<text x="85" y="199.9">2</text>
<text x="135" y="199.9">3</text>
<text x="185" y="199.9">4</text>
<text x="235" y="199.9">5</text>
<text x="285" y="199.9">6</text>
</g>
<g font-size="1.8" fill="#006464">
<text x="203.8" y="26.3">R64</text>
<text x="212" y="27.5">+3V3</text>
<text x="137.7" y="33.9">VIO_B00</text>
<text x="137.7" y="31.3">VIO_B00</text>
<text x="174" y="35.2">C109</text>
<text x="200.7" y="35.2">C106</text>
<text x="82.7" y="40.2">PA00/UART3_TXD/SPI0_DAT3/I2S1_TXD_2/I2S2_TXD_0/CAM0_D_6</text>
<text x="170.8" y="37.7">0.1uF,16V</text>
<text x="198.1" y="37.7">10uF,10V</text>
<text x="77.1" y="47.9">PA03/GPTMR1_COMP_1/UART3_RXD/I2S1_TXD_3/I2S2_BCLK/CAM0_D_3</text>
<text x="83.4" y="42.8">PA01/UART1_RXD/SPI0_SCLK/CAN3_RXD/I2S1_TXD_1/CAM0_D_8</text>
<text x="84.2" y="45.3">PA02/UART1_TXD/SPI0_MISO/CAN3_TXD/I2S1_TXD_0/CAM0_D_9</text>
<text x="168.1" y="43.4">GND</text>
<text x="57.6" y="52.9">PA05/GPTMR0_COMP_1/UART6_RXD/I2C0_SDA/SPI0_CSN/I2S1_BCLK/DAOL_P/CAM0_HSYNC</text>
<text x="66.7" y="50.4">PA04/GPTMR1_COMP_0/UART4_TXD/SPI0_DAT2/I2S1_MCLK/I2S2_MCLK/CAM0_D_7</text>
<text x="57.4" y="55.5">PA06/GPTMR0_COMP_0/UART6_TXD/I2C0_SCL/SPI0_MOSI/I2S1_FCLK/DAOR_P/CAM0_VSYNC</text>
<text x="78.3" y="58">PA07/GPTMR1_COMP_1/UART5_RXD/I2S1_MCLK/CAM0_D_2/SOC_REF1</text>
<text x="56.6" y="65.6">PA10/GPTMR0_COMP_1/UART7_RXD/I2C1_SDA/CAN3_STBY/I2S1_RXD_1/DAOL_N/CAM0_XCLK</text>
<text x="77.3" y="60.6">PA08/GPTMR1_COMP_0/UART5_TXD/I2S1_RXD_3/I2S2_FCLK/CAM0_D_4</text>
<text x="82.1" y="63.1">PA09/UART4_RXD/I2S1_RXD_2/I2S2_RXD_0/CAM0_D_5/SOC_REF0</text>
<text x="54.9" y="68.2">PA11/GPTMR0_COMP_0/UART7_TXD/I2C1_SCL/CAN2_STBY/I2S1_RXD_0/DAOR_N/CAM0_PIXCLK</text>
<text x="203.8" y="68.2">R65</text>
<text x="213.3" y="69.4">+3V3</text>
<text x="137.7" y="75.8">VIO_B01</text>
<text x="137.7" y="73.3">VIO_B01</text>
<text x="174" y="77.1">C113</text>
<text x="200.7" y="77.1">C107</text>
<text x="54.7" y="82.1">PA12/GPTMR1_CAPT_1/UART9_CTS/I2C3_SDA/SPI1_DAT3/I2S1_RXD_3/DIS0_B_4/CAM0_PIXCLK</text>
<text x="170.8" y="79.6">0.1uF,16V</text>
<text x="198.1" y="79.6">10uF,10V</text>
<text x="46.6" y="89.8">PA15/GPTMR0_CAPT_0/UART8_DE/UART8_RTS/I2C2_SCL/CAN0_STBY/I2S2_TXD_2/I2S1_TXD_2/DIS0_EN</text>
<text x="53.7" y="87.2">PA14/GPTMR0_CAPT_1/UART8_CTS/I2C2_SDA/CAN1_STBY/I2S2_TXD_3/I2S1_TXD_3/DIS0_VSYNC</text>
<text x="55.2" y="84.7">PA13/GPTMR1_CAPT_0/UART9_RTS/I2C3_SCL/SPI1_DAT2/I2S1_RXD_2/DIS0_B_6/CAM0_HSYNC</text>
<text x="168.1" y="85.3">GND</text>
<text x="53" y="94.8">PA17/GPTMR1_CAPT_0/UART10_DE/UART10_RTS/CAN0_TXD/I2S1_RXD_0/DIS0_B_5/CAM0_VSYNC</text>
<text x="54.5" y="92.3">PA16/GPTMR1_CAPT_1/UART10_CTS/SPI1_MOSI/CAN0_RXD/I2S1_RXD_1/DIS0_B_3/CAM0_XCLK</text>
<text x="52" y="99.9">PA19/GPTMR0_CAPT_1/UART11_CTS/CAN1_RXD/I2S2_TXD_1/I2S1_TXD_1/PWM1_P_7/DIS0_HSYNC</text>
<text x="85.2" y="97.4">PA18/UART10_TXD/SPI1_CSN/I2S1_BCLK/DIS0_B_7/CAM0_D_4</text>
<text x="16.8" y="106.3">HPM6750_6730_289Pin</text>
<text x="34.1" y="103.8">U17H</text>
<text x="43.2" y="102.5">PA20/GPTMR0_CAPT_0/UART11_DE/UART11_RTS/CAN1_TXD/I2S2_TXD_0/I2S1_TXD_0/PWM1_P_6/DIS0_CLK</text>
<text x="75.2" y="105">PA21/UART11_RXD/SPI1_SCLK/I2S3_BCLK/DAOL_P/PWM0_P_7/DIS0_R_5</text>
<text x="76.1" y="107.5">PA22/UART11_TXD/I2S1_FCLK/DAOR_P/PWM0_P_6/DIS0_G_2/CAM0_D_2</text>
<text x="72.8" y="110.1">PA23/UART10_RXD/SPI1_MISO/I2S2_MCLK/PWM0_P_1/DIS0_G_3/CAM0_D_3</text>
<text x="74.6" y="112.6">PA24/UART8_RXD/CAN2_RXD/I2S2_FCLK/PWM1_P_5/DIS0_G_5/CAM0_D_6</text>
<text x="75" y="115.2">PA25/UART8_TXD/CAN2_TXD/I2S2_BCLK/PWM1_P_4/DIS0_G_7/CAM0_D_7</text>
<text x="75.4" y="117.7">PA26/UART12_RXD/SPI2_CSN/I2S3_TXD_1/DAOL_N/PWM0_P_5/DIS0_R_4</text>
<text x="60.9" y="125.3">PA29/UART9_RXD/CAN3_RXD/I2S2_RXD_1/I2S3_RXD_1/PWM1_P_3/DIS0_G_4/CAM0_D_9</text>
<text x="74.6" y="120.2">PA27/UART12_TXD/SPI2_MOSI/I2S3_TXD_0/DAOR_N/PWM0_P_4/DIS0_R_6</text>
<text x="84.4" y="122.8">PA28/UART13_TXD/I2S3_BCLK/PWM0_P_0/DIS0_R_7/CAM0_D_5</text>
<text x="61.5" y="127.9">PA30/UART9_TXD/CAN3_TXD/I2S2_RXD_0/I2S3_RXD_0/PWM1_P_1/DIS0_G_6/CAM0_D_8</text>
<text x="73.1" y="130.4">PA31/UART13_CTS/I2C1_SDA/SPI2_MISO/I2S3_TXD_3/PWM0_P_3/DIS0_R_3</text>
<text x="61" y="134.2">PB00/UART13_DE/UART13_RTS/I2C1_SCL/SPI2_SCLK/I2S3_TXD_2/PWM0_P_2/DIS0_R_2</text>
<text x="61.6" y="136.8">PB01/UART14_RXD/I2S2_RXD_3/I2S3_RXD_3/PWM1_P_2/DIS0_G_1/SYSCTL_CLK_OBS_1</text>
<text x="61.9" y="139.3">PB02/UART14_TXD/I2S2_RXD_2/I2S3_RXD_2/PWM1_P_0/DIS0_B_2/SYSCTL_CLK_OBS_0</text>
<text x="203.8" y="141.8">R66</text>
<text x="214.5" y="143.1">+3V3</text>
<text x="137.7" y="146.9">VIO_B02</text>
<text x="137.7" y="144.4">VIO_B02</text>
<text x="48.1" y="154.5">PB04/UART14_DE/UART14_RTS/I2C2_SCL/I2S3_RXD_3/I2S2_FCLK/TRGM0_P_10/DIS0_R_1/CAM1_D_4</text>
<text x="71.9" y="152">PB03/UART14_CTS/I2C2_SDA/I2S3_MCLK/TRGM0_P_11/DIS0_R_0/CAM1_D_2</text>
<text x="170.8" y="153.3">0.1uF,16V</text>
<text x="174" y="150.7">C112</text>
<text x="198.1" y="153.3">10uF,10V</text>
<text x="200.7" y="150.7">C108</text>
<text x="58.1" y="159.6">PB06/UART15_RXD/I2S3_RXD_1/TRGM1_P_05/DIS0_G_0/CAM1_PIXCLK/SYSCTL_CLK_OBS_2</text>
<text x="68.4" y="157.1">PB05/UART13_RXD/I2S3_RXD_2/I2S2_RXD_0/TRGM0_P_08/DIS0_B_0/CAM1_D_6</text>
<text x="168.1" y="157.7">GND</text>
<text x="58.8" y="162.2">PB07/UART15_TXD/I2S3_RXD_0/TRGM1_P_02/DIS0_B_1/CAM1_HSYNC/SYSCTL_CLK_OBS_3</text>
<text x="60.6" y="167.2">PB09/UART2_DE/UART2_RTS/CAN2_TXD/I2S3_MCLK/I2S2_MCLK/TRGM0_P_07/CAM1_D_5</text>
<text x="70.4" y="164.7">PB08/UART2_CTS/CAN2_RXD/I2S3_TXD_3/I2S2_BCLK/TRGM0_P_09/CAM1_D_3</text>
<text x="56.3" y="172.3">PB11/UART12_DE/UART12_RTS/I2C0_SCL/CAN2_STBY/I2S3_FCLK/TRGM1_P_01/CAM1_VSYNC</text>
<text x="69.1" y="169.8">PB10/UART12_CTS/I2C0_SDA/CAN3_STBY/I2S3_BCLK/TRGM1_P_04/CAM1_XCLK</text>
<text x="57.9" y="179.9">PB14/UART15_DE/UART15_RTS/I2C3_SCL/CAN0_STBY/I2S3_TXD_0/TRGM1_P_00/CAM1_D_9</text>
<text x="59.3" y="174.9">PB12/UART3_DE/UART3_RTS/CAN3_TXD/I2S3_TXD_2/I2S2_TXD_0/TRGM0_P_06/CAM1_D_7</text>
<text x="69.6" y="177.4">PB13/UART15_CTS/I2C3_SDA/CAN1_STBY/I2S3_TXD_1/TRGM1_P_03/CAM1_D_8</text>
</g>
<g font-size="1.8" fill="#a90000">
<text x="147.2" y="30.2">M6</text>
<text x="147.4" y="32.8">L6</text>
<text x="169.9" y="32.6" transform="rotate(-90 169.9 32.6)">1</text>
<text x="147.2" y="41.7">P2</text>
<text x="147.2" y="39.1">P3</text>
<text x="169.9" y="37.4" transform="rotate(-90 169.9 37.4)">2</text>
<text x="147.2" y="46.7">N4</text>
<text x="147.2" y="44.2">P1</text>
<text x="147.2" y="51.8">N2</text>
<text x="147.2" y="49.3">N3</text>
<text x="147.2" y="59.4">M4</text>
<text x="147.2" y="56.9">M5</text>
<text x="147.2" y="54.4">N1</text>
<text x="147.2" y="64.5">M2</text>
<text x="147.2" y="62">M3</text>
<text x="147.2" y="67.1">M1</text>
<text x="147.2" y="72.1">K6</text>
<text x="147.4" y="74.7">J6</text>
<text x="169.9" y="74.5" transform="rotate(-90 169.9 74.5)">1</text>
<text x="147.4" y="83.6">L4</text>
<text x="147.4" y="81">L5</text>
<text x="169.9" y="79.3" transform="rotate(-90 169.9 79.3)">2</text>
<text x="147.4" y="88.6">L1</text>
<text x="147.4" y="86.1">L2</text>
<text x="147.2" y="93.7">K4</text>
<text x="147.2" y="91.2">K5</text>
<text x="147.2" y="101.3">K1</text>
<text x="147.2" y="98.8">K2</text>
<text x="147.2" y="96.3">K3</text>
<text x="147.4" y="106.4">J4</text>
<text x="147.4" y="103.9">J5</text>
<text x="147.4" y="111.5">J2</text>
<text x="147.4" y="109">J3</text>
<text x="147.2" y="119.1">H4</text>
<text x="147.2" y="116.6">H5</text>
<text x="147.4" y="114">J1</text>
<text x="147.2" y="124.2">H2</text>
<text x="147.2" y="121.7">H3</text>
<text x="147.2" y="126.7">H1</text>
<text x="147.2" y="129.3">G5</text>
<text x="147.2" y="135.6">G2</text>
<text x="147.2" y="133.1">G4</text>
<text x="147.2" y="143.3">H6</text>
<text x="147.2" y="138.2">G1</text>
<text x="147.2" y="145.8">G6</text>
<text x="169.9" y="148.2" transform="rotate(-90 169.9 148.2)">1</text>
<text x="147.3" y="156">F3</text>
<text x="147.3" y="153.4">F4</text>
<text x="147.3" y="150.9">F5</text>
<text x="169.9" y="153" transform="rotate(-90 169.9 153)">2</text>
<text x="147.3" y="161">F1</text>
<text x="147.3" y="158.5">F2</text>
<text x="147.3" y="166.1">E3</text>
<text x="147.3" y="163.6">E4</text>
<text x="147.2" y="173.7">D3</text>
<text x="147.3" y="171.2">E1</text>
<text x="147.3" y="168.7">E2</text>
<text x="147.2" y="178.8">D1</text>
<text x="147.2" y="176.3">D2</text>
</g>
</svg>
